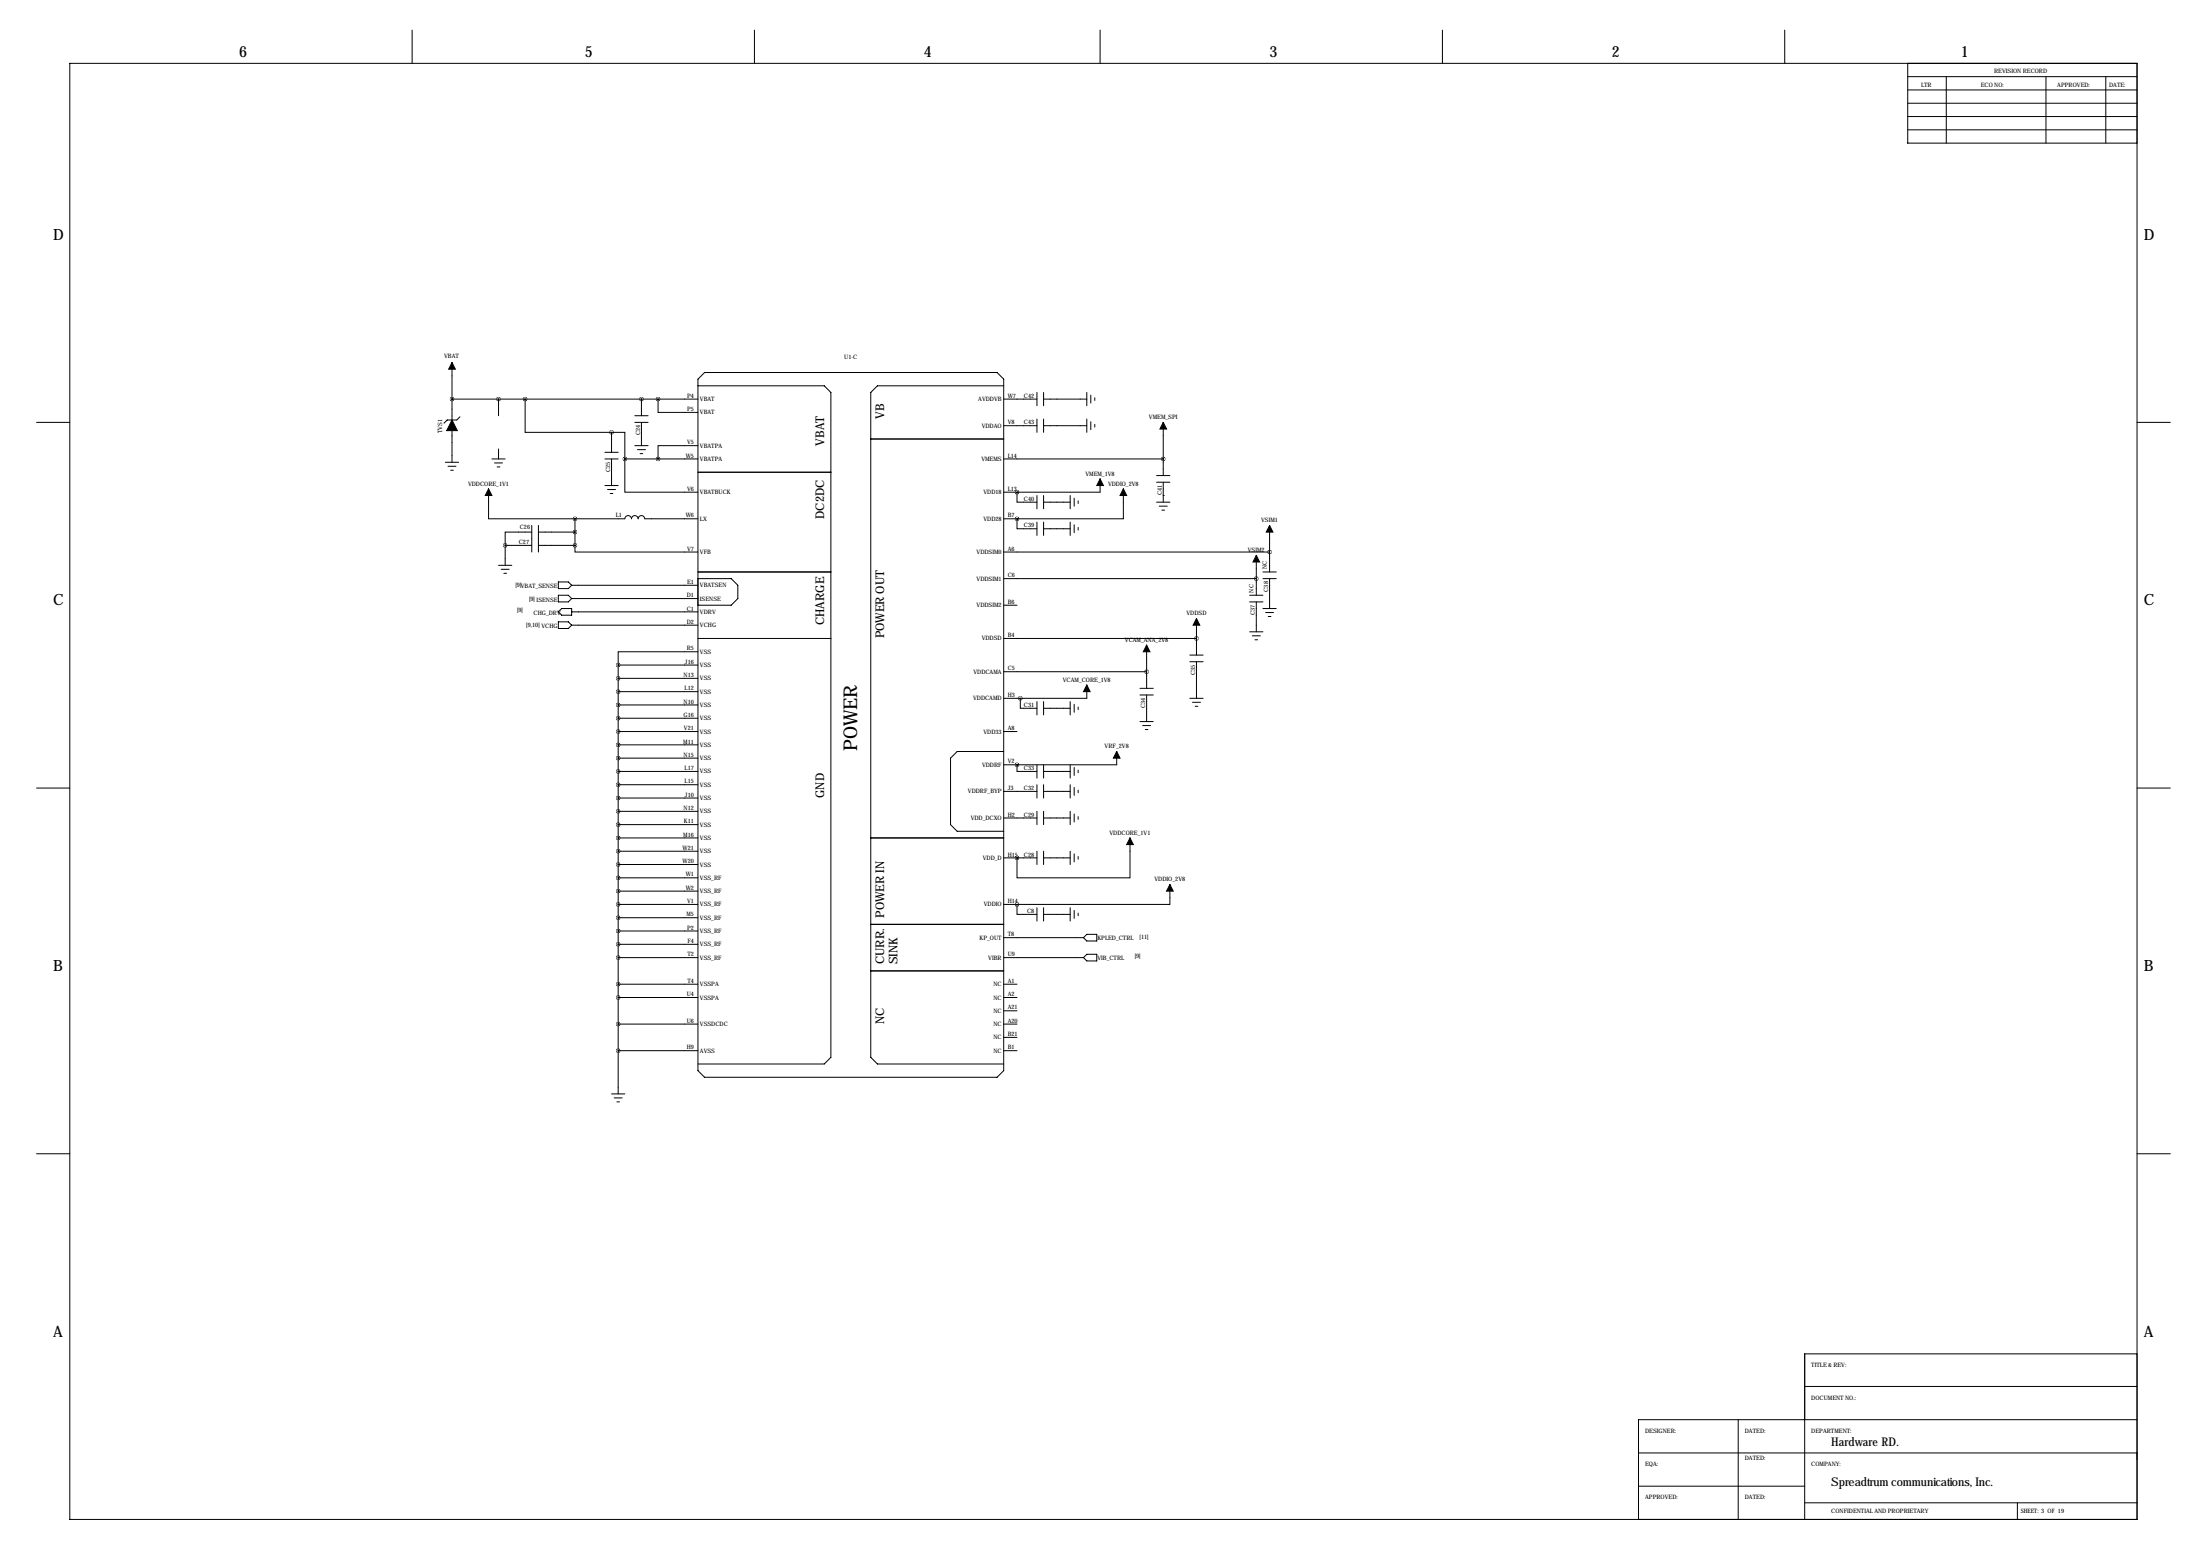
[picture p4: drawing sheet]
<svg xmlns="http://www.w3.org/2000/svg" width="841mm" height="594mm" viewBox="0 0 841 594" stroke-linecap="round" stroke-linejoin="round" font-family="sans-serif">
<g fill="none" stroke="#000" stroke-width=".38">
<path d="M157.5 11.5v12.7M288.3 11.5v12.7M420.4 11.5v12.7M551.2 11.5v12.7M682 11.5v12.7M26.7 24.2h789.9v556.3h-789.9zM729 39.4h87.6M729 24.2v30.5h87.6M729 34.4h87.6M729 29.3h87.6M743.7 29.3v25.4M781.8 29.3v25.4"/>
<path d="M804.7 29.3v25.4M729 49.6h87.6M729 44.5h87.6M172.7 138.5v20.3M172.7 152.5h94M172.7 158.9v1.5M175.8 159.2l-1.3 1.2h-3.6l-1.2 1.3M190.5 152.5v6.3M200.7 152.5v12.7h33M242.6 158.8h5M245.1 152.5v6.3M251.5 152.5v5.1h15.2"/>
<path d="M266.7 144.9l2.5-2.6h111.8l2.5 2.6v264.1l-2.5 2.6h-111.8l-2.5-2.6zM266.7 147.4h48.3l2.5 2.5v254l-2.5 2.6h-48.3M383.5 152.5h12.7M383.5 147.4h-48.2l-2.6 2.5v254l2.6 2.6h48.2M396.2 149.9v5.1M398.8 149.9v5.1M398.8 152.5h16.5M415.3 149.9v5.1M416.8 150.9v3.1M418.3 152v1M14 161.4h12.7M170.2 176.6h5.1"/>
<path d="M171.2 178.1h3M172.2 179.6h1M172.7 164.5v12.1M188 175.3h5M189 176.9h3M190 178.4h1M190.5 171.5v3.8M231.1 175.3h5.1M231.1 172.8h5.1M233.7 165.2h5.1v10.1M233.7 165.2v7.6M233.7 175.3v10.2"/>
<path d="M238.8 175.3v12.7h27.9M238.8 175.3h27.9M242.6 161.4h5M242.6 170.3h5M243.6 171.8h3M244.6 173.3h1M245.1 161.4v8.9M266.7 170.3h-15.2v5M332.7 167.7h50.8M383.5 175.3h61M383.5 162.6h12.7M396.2 160.1v5.1"/>
<path d="M398.8 160.1v5.1M398.8 162.6h16.5M415.3 160.1v5.1M416.8 161.1v3.1M418.3 162.1v1M444.5 161.4v20.3M816.6 161.4h12.7M186.7 186.8v11.4h33M219.7 198.2h19.1M219.7 198.2v10.2M231.1 185.5h5.1M232.2 187h3"/>
<path d="M233.2 188.5h1M238.8 198.2a1.27 1.27 0 0 1 1.2-1.2 1.27 1.27 0 0 1 1.3 1.2M241.3 198.2a1.27 1.27 0 0 1 1.3-1.2 1.27 1.27 0 0 1 1.2 1.2M243.8 198.2a1.27 1.27 0 0 1 1.3-1.2 1.27 1.27 0 0 1 1.3 1.2h20.3M266.7 180.4h50.8M383.5 198.2h5.1M388.6 198.2v3.8h7.6M388.6 188v3.8h7.6M388.6 198.2h.1M388.6 188h.1M396.2 189.3v5.1M396.2 199.5v5"/>
<path d="M398.8 189.3v5.1M398.8 199.5v5M398.8 191.8h10.1M408.9 189.3v5.1M408.9 199.5v5M410.5 190.3v3.1M412 191.3v1M420.4 183v5h-36.9M429.3 186.8v11.4h-40.7M442 191.8h5M442 184.2h5M442 181.7h5"/>
<path d="M443 193.4h3M444 194.9h1M444.5 189.3h.1M444.5 184.2v7.6M190.5 216h5.1M191.5 217.5h3.1M192.5 219h1M193 208.4h10.2M193 208.4v7.6M203.2 203.3h-10.2v5.1M203.2 200.7v10.2M205.7 203.3h14"/>
<path d="M205.7 200.7v10.2M205.7 208.4h14M219.7 208.4v2.5h47M266.7 218.5h50.8M383.5 210.9h101.6M398.8 202h10.1M410.5 200.5v3M412 201.5v1M480.1 212.2v15.2M482.6 218.5h5.1M485.1 200.7v17.8M213.4 227.4h3.8l1.2 1.3-1.2 1.2h-3.8z"/>
<path d="M213.4 233.8l1.2-1.3h3.8v2.5h-3.8zM213.4 222.3h3.8l1.2 1.3-1.2 1.3h-3.8zM213.4 237.6h3.8l1.2 1.2-1.2 1.3h-3.8zM218.4 238.8h48.3M218.4 223.6h48.3M218.4 228.7h48.3M218.4 233.8h48.3M266.7 221.1h12.7l2.5 2.5v5.1l-2.5 2.5h-12.7M383.5 221.1h96.6M383.5 231.2h5.1M457.2 236.3v14M477.5 229.9h5.1"/>
<path d="M477.5 227.4h5.1M480.1 229.9v11.5M482.6 221.1h5.1M482.6 232.5h5.1M483.6 234h3.1M484.6 235.5h1M485.1 221.1v11.4M236.2 254.1h30.5M236.2 259.2h30.5M236.2 254.1v163.8M266.7 249h-30.5v5.1M266.7 243.9h50.8"/>
<path d="M383.5 243.9h73.7M383.5 256.6h54.6M438.1 246.5v16.5M454.7 252.8h5M454.7 250.3h5M457.2 252.8v14M477.5 241.4h5.1M478.5 242.9h3.1M479.6 244.4h1M236.2 264.2h30.5M236.2 269.3h30.5M236.2 274.4h30.5"/>
<path d="M236.2 279.5h30.5M383.5 279.5h5.1M389.9 266.8v3.8h6.3M396.2 268v5.1M398.8 268v5.1M398.8 270.6h10.1M408.9 268v5.1M410.5 269.1v3M412 270.1v1M415.3 261.7v5.1h-31.8M435.6 265.5h5.1M435.6 263h5.1"/>
<path d="M435.6 275.7h5.1M436.6 277.2h3.1M437.6 278.7h1.1M438.1 265.5v10.2M454.7 266.8h5M455.7 268.3h3M456.7 269.8h1M236.2 284.6h30.5M236.2 289.6h30.5M236.2 294.7h30.5M236.2 299.8h30.5M383.5 287.1h-17.7l-2.6 2.5v25.4l2.6 2.6h17.7"/>
<path d="M388.6 292.2h.1M388.6 292.2v2.5h7.6M396.2 292.2v5.1M396.2 299.8v5.1M398.8 292.2v5.1M398.8 299.8v5.1M398.8 294.7h10.1M408.9 292.2v5.1M408.9 299.8v5.1M410.5 293.2v3M412 294.2v1M426.7 287.1v5.1h-43.2"/>
<path d="M14 301.1h12.7M236.2 304.9h30.5M236.2 310h30.5M236.2 315h30.5M383.5 312.5h12.7M383.5 302.3h12.7M396.2 310v5M398.8 310v5M398.8 312.5h10.1M398.8 302.3h10.1M408.9 310v5M410.5 300.8v3.1"/>
<path d="M410.5 311v3M412 301.8v1M412 312v1M816.6 301.1h12.7M236.2 320.1h30.5M236.2 330.3h30.5M236.2 335.4h30.5M236.2 325.2h30.5M332.7 320.1h50.8M383.5 327.7h12.7M388.6 327.7h.1M396.2 325.2v5.1"/>
<path d="M398.8 325.2v5.1M398.8 327.7h10.1M408.9 325.2v5.1M410.5 326.2v3.1M412 327.2v1M431.8 320.1v15.3h-43.2v-7.7M447 337.9v7.6h-58.4M236.2 350.6h30.5M236.2 355.7h30.5M236.2 345.5h30.5M236.2 340.4h30.5M332.7 353.1h50.8"/>
<path d="M383.5 358.2h30.5M383.5 345.5h5.1M388.6 345.5v3.8h7.6M388.6 345.5h.1M396.2 346.8v5.1M398.8 349.3h10.1M398.8 346.8v5.1M408.9 346.8v5.1M410.5 347.8v3M412 348.8v1M415.3 356.9h3.8v2.6h-3.8l-1.3-1.3zM236.2 365.8h30.5"/>
<path d="M236.2 360.8h30.5M236.2 376h30.5M332.7 370.9h50.8M383.5 365.8h30.5M383.5 376h5.1M415.3 364.6h3.8v2.5h-3.8l-1.3-1.3zM236.2 381.1h30.5M236.2 391.2h30.5M383.5 381.1h5.1M383.5 391.2h5.1M383.5 386.2h5.1M383.5 396.3h5.1"/>
<path d="M233.7 417.9h5.1M234.7 419.4h3M236.2 401.4h30.5M383.5 401.4h5.1M235.7 420.9h1M14 440.8h12.7M816.6 440.8h12.7M816.6 517.2h-127v63.3M689.6 529.7h127M626.1 555.1h63.3M664.2 542.4v38.1M689.6 555.1h127"/>
<path d="M816.6 542.4h-190.5v38.1M626.1 567.8h63.5M689.6 574.1h127M770.9 574.1v6.4"/>
</g>
<g fill="#000" stroke="#000" stroke-width=".38">
<path d="M172.7 138.5l1.3 2.5h-2.6zM172.7 160.4l2.1 4.1h-4.1zM444.5 161.4l1.3 2.5h-2.6zM186.7 186.8l1.3 2.5h-2.6zM420.4 183l1.2 2.5h-2.5zM429.3 186.8l1.2 2.5h-2.5zM480.1 212.2l1.2 2.5h-2.5zM485.1 200.7l1.3 2.6h-2.5zM457.2 236.3l1.3 2.5h-2.6zM438.1 246.5l1.3 2.5h-2.5zM415.3 261.7l1.3 2.5h-2.6zM426.7 287.1l1.3 2.5h-2.6z"/>
<path d="M431.8 320.1l1.3 2.6h-2.6zM447 337.9l1.3 2.5h-2.5z"/>
</g>
<path d="M172.7 152.5a.05 .05 0 0 0 .1 0 .05 .05 0 0 0-.1 0zM219.7 198.2a.05 .05 0 0 0 .1 0 .05 .05 0 0 0-.1 0zM219.7 203.3a.05 .05 0 0 0 .1 0 .05 .05 0 0 0-.1 0zM219.7 208.4a.05 .05 0 0 0 .1 0 .05 .05 0 0 0-.1 0zM438.1 256.6a.05 .05 0 0 0 .1 0 .05 .05 0 0 0-.1 0zM444.4 175.3a.1 .1 0 0 0 .2 0 .1 .1 0 0 0-.2 0zM457.1 243.9a.1 .1 0 0 0 .2 0 .1 .1 0 0 0-.2 0zM480 221.1a.05 .05 0 0 0 .1 0 .05 .05 0 0 0-.1 0zM485.1 210.9a.05 .05 0 0 0 .1 0 .05 .05 0 0 0-.1 0zM389.8 266.8a.05 .05 0 0 0 .1 0 .05 .05 0 0 0-.1 0zM236.2 401.4a.05 .05 0 0 0 .1 0 .05 .05 0 0 0-.1 0zM236.2 391.2a.05 .05 0 0 0 .1 0 .05 .05 0 0 0-.1 0zM236.2 381.1a.05 .05 0 0 0 .1 0 .05 .05 0 0 0-.1 0zM236.2 376a.05 .05 0 0 0 .1 0 .05 .05 0 0 0-.1 0zM236.2 365.8a.05 .05 0 0 0 .1 0 .05 .05 0 0 0-.1 0zM236.2 360.8a.05 .05 0 0 0 .1 0 .05 .05 0 0 0-.1 0zM236.2 355.7a.05 .05 0 0 0 .1 0 .05 .05 0 0 0-.1 0zM236.2 350.6a.05 .05 0 0 0 .1 0 .05 .05 0 0 0-.1 0zM236.2 345.5a.05 .05 0 0 0 .1 0 .05 .05 0 0 0-.1 0zM236.2 340.4a.05 .05 0 0 0 .1 0 .05 .05 0 0 0-.1 0zM236.2 335.4a.05 .05 0 0 0 .1 0 .05 .05 0 0 0-.1 0zM236.2 330.3a.05 .05 0 0 0 .1 0 .05 .05 0 0 0-.1 0zM236.2 325.2a.05 .05 0 0 0 .1 0 .05 .05 0 0 0-.1 0zM236.2 320.1a.05 .05 0 0 0 .1 0 .05 .05 0 0 0-.1 0zM236.2 315a.05 .05 0 0 0 .1 0 .05 .05 0 0 0-.1 0zM236.2 310a.05 .05 0 0 0 .1 0 .05 .05 0 0 0-.1 0zM236.2 304.9a.05 .05 0 0 0 .1 0 .05 .05 0 0 0-.1 0zM236.2 299.8a.05 .05 0 0 0 .1 0 .05 .05 0 0 0-.1 0zM236.2 294.7a.05 .05 0 0 0 .1 0 .05 .05 0 0 0-.1 0zM236.2 289.6a.05 .05 0 0 0 .1 0 .05 .05 0 0 0-.1 0zM236.2 284.6a.05 .05 0 0 0 .1 0 .05 .05 0 0 0-.1 0zM236.2 279.5a.05 .05 0 0 0 .1 0 .05 .05 0 0 0-.1 0zM236.2 274.4a.05 .05 0 0 0 .1 0 .05 .05 0 0 0-.1 0zM236.2 269.3a.05 .05 0 0 0 .1 0 .05 .05 0 0 0-.1 0zM236.2 264.2a.05 .05 0 0 0 .1 0 .05 .05 0 0 0-.1 0zM236.2 259.2a.05 .05 0 0 0 .1 0 .05 .05 0 0 0-.1 0zM236.2 254.1a.05 .05 0 0 0 .1 0 .05 .05 0 0 0-.1 0zM245.1 152.5a.05 .05 0 0 0 .1 0 .05 .05 0 0 0-.1 0zM251.4 175.3a.05 .05 0 0 0 .1 0 .05 .05 0 0 0-.1 0zM251.4 152.5a.05 .05 0 0 0 .1 0 .05 .05 0 0 0-.1 0zM200.6 152.5a.05 .05 0 0 0 .1 0 .05 .05 0 0 0-.1 0zM233.6 165.2a.05 .05 0 0 0 .1 0 .05 .05 0 0 0-.1 0zM238.7 175.3a.05 .05 0 0 0 .1 0 .05 .05 0 0 0-.1 0zM190.4 152.5a.1 .1 0 0 0 .2 0 .1 .1 0 0 0-.2 0zM193 208.4a.06 .06 0 0 0 .1 0 .06 .06 0 0 0-.1 0zM388.6 327.7a.05 .05 0 0 0 .1 0 .05 .05 0 0 0-.1 0zM388.6 345.5a.05 .05 0 0 0 .1 0 .05 .05 0 0 0-.1 0zM388.6 292.2a.05 .05 0 0 0 .1 0 .05 .05 0 0 0-.1 0zM388.6 198.2a.05 .05 0 0 0 .1 0 .05 .05 0 0 0-.1 0zM388.6 188a.05 .05 0 0 0 .1 0 .05 .05 0 0 0-.1 0z" fill="#000" stroke="#000" stroke-width="1.5"/>
<text font-size="7.3" x="327.5" y="287.1" transform="rotate(-90 327.5 287.1)">POWER</text>
<g font-size="5.9">
<text x="91.4" y="21.7">6</text>
<text x="223.5" y="21.7">5</text>
<text x="353.1" y="21.7">4</text>
<text x="485.1" y="21.7">3</text>
<text x="615.9" y="21.7">2</text>
<text x="749.3" y="21.7">1</text>
<text x="20.3" y="91.5">D</text>
<text x="819.1" y="91.5">D</text>
<text x="20.3" y="231.2">C</text>
<text x="819.1" y="231.2">C</text>
<text x="20.3" y="370.9">B</text>
<text x="819.1" y="370.9">B</text>
<text x="20.3" y="510.6">A</text>
<text x="819.1" y="510.6">A</text>
</g>
<g font-size="4.6">
<text x="337.8" y="160.1" transform="rotate(-90 337.8 160.1)">VB</text>
<text x="315" y="170.3" transform="rotate(-90 315 170.3)">VBAT</text>
<text x="315" y="198.2" transform="rotate(-90 315 198.2)">DC2DC</text>
<text x="315" y="238.8" transform="rotate(-90 315 238.8)">CHARGE</text>
<text x="337.8" y="243.9" transform="rotate(-90 337.8 243.9)">POWER OUT</text>
<text x="315" y="304.9" transform="rotate(-90 315 304.9)">GND</text>
<text x="337.8" y="350.6" transform="rotate(-90 337.8 350.6)">POWER IN</text>
<text x="337.8" y="368.4" transform="rotate(-90 337.8 368.4)">CURR.</text>
<text x="342.9" y="368.4" transform="rotate(-90 342.9 368.4)">SINK</text>
<text x="337.8" y="391.2" transform="rotate(-90 337.8 391.2)">NC</text>
<text x="699.8" y="552.5">Hardware RD.</text>
<text x="699.8" y="567.8">Spreadtrum communications, Inc.</text>
</g>
<g font-size="2.3">
<text x="762" y="28">REVISION RECORD</text>
<text x="734.1" y="33.1">LTR</text>
<text x="756.9" y="33.1">ECO NO:</text>
<text x="786.1" y="33.1">APPROVED:</text>
<text x="805.9" y="33.1">DATE:</text>
<text x="169.7" y="136.8">VBAT</text>
<text x="322.6" y="137.2">U1-C</text>
<text x="262.5" y="152">P4</text>
<text x="267.5" y="153.2">VBAT</text>
<text x="373.8" y="153.2">AVDDVB</text>
<text x="385.1" y="152">W7</text>
<text x="391.3" y="152">C42</text>
<text x="262.5" y="157">P5</text>
<text x="267.5" y="158.3">VBAT</text>
<text x="439" y="160.1">VMEM_SPI</text>
<text x="168.9" y="165.4" transform="rotate(-90 168.9 165.4)">TVS1</text>
<text x="244.6" y="166.3" transform="rotate(-90 244.6 166.3)">C24</text>
<text x="375.1" y="163.4">VDDAO</text>
<text x="385.1" y="162.1">V8</text>
<text x="391.3" y="162.1">C43</text>
<text x="262.5" y="169.7">V5</text>
<text x="267.5" y="171">VBATPA</text>
<text x="262" y="174.8">W5</text>
<text x="267.5" y="176.1">VBATPA</text>
<text x="375" y="176.1">VMEMS</text>
<text x="385.1" y="174.8">L14</text>
<text x="178.8" y="185.5">VDDCORE_1V1</text>
<text x="233.2" y="180.3" transform="rotate(-90 233.2 180.3)">C25</text>
<text x="414.8" y="181.7">VMEM_1V8</text>
<text x="423.4" y="185.5">VDDIO_2V8</text>
<text x="262.5" y="187.5">V6</text>
<text x="267.5" y="188.8">VBATBUCK</text>
<text x="375.8" y="188.8">VDD18</text>
<text x="385.1" y="187.5">L13</text>
<text x="391.3" y="191.3">C40</text>
<text x="444" y="189.2" transform="rotate(-90 444 189.2)">C41</text>
<text x="235.3" y="197.4">L1</text>
<text x="262" y="197.7">W6</text>
<text x="385.1" y="197.7">B7</text>
<text x="198.6" y="202">C26</text>
<text x="267.5" y="199">LX</text>
<text x="375.8" y="199">VDD28</text>
<text x="391.3" y="201.5">C39</text>
<text x="481.9" y="199.5">VSIM1</text>
<text x="198.2" y="207.8">C27</text>
<text x="262.5" y="210.4">V7</text>
<text x="267.5" y="211.7">VFB</text>
<text x="373.2" y="211.7">VDDSIM0</text>
<text x="385.1" y="210.4">A6</text>
<text x="476.8" y="210.9">VSIM2</text>
<text x="373.2" y="221.8">VDDSIM1</text>
<text x="385.1" y="220.5">C6</text>
<text x="484.1" y="217.5" transform="rotate(-90 484.1 217.5)">NC</text>
<text x="197" y="224.3">[9]VBAT_SENSE</text>
<text x="262.5" y="223.1">E1</text>
<text x="267.5" y="224.4">VBATSEN</text>
<text x="479.1" y="226.4" transform="rotate(-90 479.1 226.4)">NC</text>
<text x="484.6" y="226" transform="rotate(-90 484.6 226)">C38</text>
<text x="197.6" y="233.8">[9]</text>
<text x="202.2" y="229.6">[9] ISENSE</text>
<text x="262.4" y="228.2">D1</text>
<text x="262.4" y="233.2">C1</text>
<text x="267.5" y="229.4">ISENSE</text>
<text x="373.2" y="232">VDDSIM2</text>
<text x="385.1" y="230.7">B6</text>
<text x="201.1" y="239.3">[9,10] VCHG</text>
<text x="203.9" y="234.8">CHG_DRV</text>
<text x="262.4" y="238.3">D2</text>
<text x="267.5" y="239.6">VCHG</text>
<text x="267.5" y="234.5">VDRV</text>
<text x="453.4" y="235">VDDSD</text>
<text x="479.6" y="234.9" transform="rotate(-90 479.6 234.9)">C37</text>
<text x="375.1" y="244.7">VDDSD</text>
<text x="385.1" y="243.4">B4</text>
<text x="429.8" y="245.2">VCAM_ANA_2V8</text>
<text x="262.4" y="248.5">R5</text>
<text x="267.5" y="249.8">VSS</text>
<text x="261.7" y="253.6">J16</text>
<text x="267.5" y="254.8">VSS</text>
<text x="372" y="257.4">VDDCAMA</text>
<text x="385.1" y="256.1">C5</text>
<text x="456.7" y="257.8" transform="rotate(-90 456.7 257.8)">C35</text>
<text x="261.2" y="258.6">N13</text>
<text x="261.6" y="263.7">L12</text>
<text x="267.5" y="259.9">VSS</text>
<text x="406.1" y="260.4">VCAM_CORE_1V8</text>
<text x="261.2" y="268.8">N10</text>
<text x="267.5" y="265">VSS</text>
<text x="371.8" y="267.5">VDDCAMD</text>
<text x="385.1" y="266.3">H3</text>
<text x="261.2" y="273.9">G16</text>
<text x="267.5" y="270.1">VSS</text>
<text x="267.5" y="275.2">VSS</text>
<text x="391.3" y="270.1">C31</text>
<text x="437.6" y="270.5" transform="rotate(-90 437.6 270.5)">C34</text>
<text x="261.4" y="279">V21</text>
<text x="267.5" y="280.2">VSS</text>
<text x="375.8" y="280.2">VDD33</text>
<text x="385.1" y="279">A8</text>
<text x="261.1" y="284">M11</text>
<text x="267.5" y="285.3">VSS</text>
<text x="422.1" y="285.8">VRF_2V8</text>
<text x="261.2" y="289.1">N15</text>
<text x="267.5" y="290.4">VSS</text>
<text x="375.3" y="292.9">VDDRF</text>
<text x="385.1" y="291.7">V2</text>
<text x="261.6" y="294.2">L17</text>
<text x="261.6" y="299.3">L15</text>
<text x="267.5" y="295.5">VSS</text>
<text x="391.3" y="294.2">C33</text>
<text x="261.7" y="304.4">J10</text>
<text x="267.5" y="300.6">VSS</text>
<text x="267.5" y="305.6">VSS</text>
<text x="369.9" y="303.1">VDDRF_BYP</text>
<text x="385.1" y="301.8">J3</text>
<text x="391.3" y="301.8">C32</text>
<text x="261.2" y="309.4">N12</text>
<text x="267.5" y="310.7">VSS</text>
<text x="385.1" y="312">H2</text>
<text x="391.3" y="312">C29</text>
<text x="261.4" y="314.5">K11</text>
<text x="267.5" y="315.8">VSS</text>
<text x="370.9" y="313.3">VDD_DCXO</text>
<text x="261.1" y="319.6">M16</text>
<text x="267.5" y="320.9">VSS</text>
<text x="424" y="318.8">VDDCORE_1V1</text>
<text x="260.8" y="329.8">W20</text>
<text x="260.8" y="324.7">W21</text>
<text x="267.5" y="326">VSS</text>
<text x="375.5" y="328.5">VDD_D</text>
<text x="385.1" y="327.2">H15</text>
<text x="391.3" y="327.2">C28</text>
<text x="262" y="334.8">W1</text>
<text x="267.5" y="331">VSS</text>
<text x="262" y="339.9">W2</text>
<text x="267.5" y="336.1">VSS_RF</text>
<text x="267.5" y="341.2">VSS_RF</text>
<text x="441.2" y="336.6">VDDIO_2V8</text>
<text x="262.5" y="345">V1</text>
<text x="267.5" y="346.3">VSS_RF</text>
<text x="375.9" y="346.3">VDDIO</text>
<text x="385.1" y="345">H14</text>
<text x="262.3" y="350.1">M5</text>
<text x="267.5" y="351.4">VSS_RF</text>
<text x="392.5" y="348.8">C8</text>
<text x="262.5" y="355.2">P2</text>
<text x="267.5" y="356.4">VSS_RF</text>
<text x="374.3" y="359">KP_OUT</text>
<text x="385.1" y="357.7">T8</text>
<text x="419.4" y="359.2">KPLED_CTRL</text>
<text x="435.5" y="358.7">[11]</text>
<text x="262.7" y="360.2">F4</text>
<text x="262.7" y="365.3">T2</text>
<text x="267.5" y="361.5">VSS_RF</text>
<text x="385.1" y="365.3">U9</text>
<text x="267.5" y="366.6">VSS_RF</text>
<text x="377.6" y="366.6">VIBR</text>
<text x="419.4" y="366.6">VIB_CTRL</text>
<text x="433.6" y="366.1">[9]</text>
<text x="262.7" y="375.5">T4</text>
<text x="267.5" y="376.8">VSSPA</text>
<text x="379.6" y="376.8">NC</text>
<text x="385.1" y="375.5">A1</text>
<text x="262.4" y="380.6">U4</text>
<text x="267.5" y="381.8">VSSPA</text>
<text x="379.6" y="381.8">NC</text>
<text x="385.1" y="380.6">A2</text>
<text x="379.6" y="386.9">NC</text>
<text x="385.1" y="385.6">A21</text>
<text x="262.4" y="390.7">U6</text>
<text x="267.5" y="392">VSSDCDC</text>
<text x="379.6" y="392">NC</text>
<text x="385.1" y="390.7">A20</text>
<text x="385.1" y="395.8">B21</text>
<text x="262.4" y="400.9">H9</text>
<text x="379.6" y="397.1">NC</text>
<text x="385.1" y="400.9">B1</text>
<text x="267.5" y="402.2">AVSS</text>
<text x="379.6" y="402.2">NC</text>
<text x="692.1" y="522">TITLE &amp; REV:</text>
<text x="692.1" y="534.7">DOCUMENT NO.:</text>
<text x="628.6" y="547.4">DESIGNER:</text>
<text x="666.7" y="547.4">DATED:</text>
<text x="692.1" y="547.4">DEPARTMENT:</text>
<text x="666.7" y="557.6">DATED:</text>
<text x="628.6" y="560.1">EQA:</text>
<text x="692.1" y="560.1">COMPANY:</text>
<text x="628.6" y="572.8">APPROVED:</text>
<text x="666.7" y="572.8">DATED:</text>
<text x="699.8" y="577.9">CONFIDENTIAL AND PROPRIETARY</text>
<text x="772.2" y="577.9">SHEET: 3 OF 19</text>
</g>
</svg>
